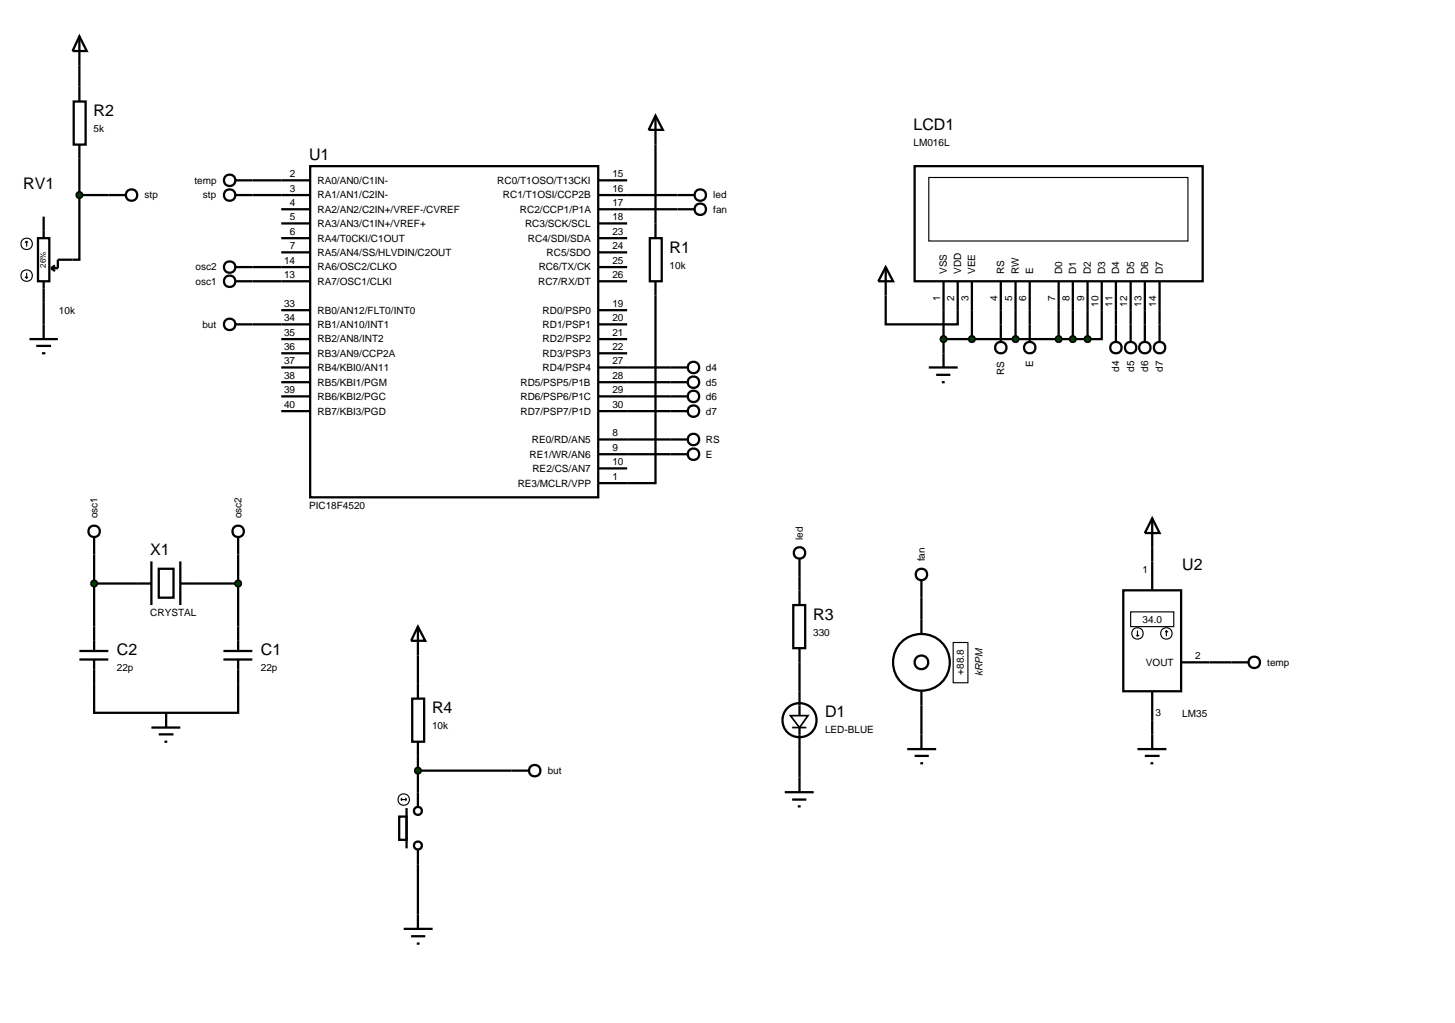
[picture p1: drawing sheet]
<svg xmlns="http://www.w3.org/2000/svg" width="257mm" height="180mm" viewBox="0 0 257 180" stroke-linecap="round" stroke-linejoin="round" font-family="sans-serif">
<g fill="none" stroke="#000" stroke-width=".4">
<path d="M14 11.5v3.8M14 34.4v11.4h-1.2M14 28v6.4M14 34.4h5.1M44.5 34.4h10.2M44.5 31.8h10.2M49.6 36.9h5.1M49.6 39.4h5.1M54.7 29.3h50.8v58.4h-50.8zM105.5 34.4h14M105.5 31.8h5.1M105.5 36.9h14"/>
<path d="M105.5 39.4h5.1M115.6 25.5v13.9M161.3 29.3h50.8v20.3h-50.8zM7.7 53.4v3.8M44.5 49.6h10.2M44.5 47.1h10.2M44.5 57.2h10.2M49.6 59.8h5.1M49.6 42h5.1M49.6 44.5h5.1M49.6 54.7h5.1M105.5 49.6h5.1"/>
<path d="M105.5 47.1h5.1M105.5 59.8h5.1M105.5 57.2h5.1M105.5 42h5.1M105.5 44.5h5.1M105.5 54.7h5.1M115.6 52.1v33.1h-10.1M156.2 47.1v10.1h12.7v-7.6M156.2 47.1l1.3 2.5h-2.6zM166.4 49.6v15.2M166.4 59.8h25.4M171.4 49.6v10.2"/>
<path d="M176.5 49.6v7.6M179.1 49.6v10.2M181.6 49.6v7.6M186.7 49.6v10.2M189.2 49.6v10.2M191.8 49.6v10.2M194.3 49.6v10.2h-2.5M196.8 49.6v10.7M199.4 49.6v10.7M201.9 49.6v10.7M204.5 49.6v10.7M49.6 64.8h5.1"/>
<path d="M49.6 67.4h5.1M49.6 72.5h5.1M49.6 69.9h5.1M49.6 62.3h5.1M105.5 64.8h15.7M105.5 67.4h15.7M105.5 72.5h15.7M105.5 77.5h12.7M105.5 69.9h12.7M105.5 62.3h5.1M163.8 64.8h5.1M165.1 66.1h2.5"/>
<path d="M166.1 67.4h.5M16.6 97.8v12.7M42 97.8v12.7M105.5 80.1h12.7M105.5 82.6h5.1M203.2 96.5v2.5M16.6 102.9h7.6M34.4 102.9h7.6M73.7 115.6v5M141 101.6v2.5M141 116.8v5.1M162.5 105.4v3.8"/>
<path d="M213.3 116.8h3.9M16.6 120.6v5.1h25.4v-5.1M73.7 133.3v6.4M73.7 135.9h16.5M141 132.1v5M162.5 124.4v5.1M203.2 127v2.5M73.7 152.4v8.9"/>
<circle cx="122.3" cy="72.5" r="1.01"/>
<circle cx="122.3" cy="67.4" r="1.01"/>
<circle cx="122.3" cy="64.8" r="1.01"/>
<circle cx="196.8" cy="61.3" r="1.01"/>
<circle cx="199.4" cy="61.3" r="1.01"/>
<circle cx="201.9" cy="61.3" r="1.01"/>
<circle cx="204.5" cy="61.3" r="1.01"/>
</g>
<path d="M163.8 31.3h45.7v11.2h-45.7z" fill="none" stroke="#000" stroke-width=".2"/>
<path d="M166.1 59.4l.3-.1-.5 .5zM166.4 59.3l.4 .2 .1 .3zM166.4 60.3l.5-.5-.1 .3zM165.9 59.8l.5 .5-.4-.2z" fill="#004000" stroke="#000" stroke-width=".4"/>
<path d="M166.4 59.3l.5 .5-.5 .5-.5-.5z" fill="#004000"/>
<g fill="none" stroke="#000" stroke-width=".4">
<path d="M16.6 94.7v3.1M26.7 99v7.7M31.8 99v7.7M42 94.7v3.1M14 114.8h5.1M14 116.3h5.1M16.6 110.5v4.3M16.6 116.3v4.3M24.2 102.9h2.5M28 100.3h2.6v5.1h-2.6zM31.8 102.9h2.6M39.4 114.8h5.1"/>
<path d="M39.4 116.3h5.1M42 110.5v4.3M42 116.3v4.3M26.7 128.3h5.1M28 129.5h2.6M29 130.8h.5M29.3 125.7v2.6"/>
<circle cx="16.6" cy="93.7" r="1.01"/>
<circle cx="42" cy="93.7" r="1.01"/>
</g>
<g fill="#004000" stroke="#000" stroke-width=".4">
<path d="M41.7 102.5l.3-.1-.5 .5zM42 102.4l.3 .1 .2 .4zM42 103.4l.5-.5-.2 .4zM41.5 102.9l.5 .5-.3-.1z"/>
<path d="M16.3 102.5l.3-.1-.5 .5zM16.6 102.4l.3 .1 .2 .4zM16.6 103.4l.5-.5-.2 .4zM16.1 102.9l.5 .5-.3-.1z"/>
</g>
<g fill="#004000">
<path d="M42 102.4l.5 .5-.5 .5-.5-.5z"/>
<path d="M16.6 102.4l.5 .5-.5 .5-.5-.5z"/>
</g>
<g fill="none" stroke="#000" stroke-width=".4">
<path d="M41.5 49.6h3M41.5 47.1h3"/>
<circle cx="40.5" cy="47.1" r="1.01"/>
<circle cx="40.5" cy="49.6" r="1.01"/>
</g>
<g fill="#004000" stroke="#000" stroke-width=".4">
<path d="M188.9 59.4l.3-.1-.5 .5zM189.2 59.3l.4 .2 .1 .3zM189.7 59.8l-.1 .3-.4 .2zM188.7 59.8l.5 .5-.4-.2z"/>
<path d="M191.5 59.4l.3-.1-.5 .5zM191.8 59.3l.4 .2 .1 .3zM192.3 59.8l-.1 .3-.4 .2zM191.3 59.8l.5 .5-.4-.2z"/>
<path d="M178.8 59.4l.3-.1-.5 .5zM179.1 59.3l.4 .2 .1 .3zM179.6 59.8l-.1 .3-.4 .2zM178.6 59.8l.5 .5-.4-.2z"/>
<path d="M186.4 59.4l.3-.1-.5 .5zM186.7 59.3l.4 .2 .1 .3zM186.7 60.3l.5-.5-.2 .4zM186.2 59.8l.5 .5-.4-.2z"/>
</g>
<g fill="#004000">
<path d="M189.2 59.3l.5 .5-.5 .5-.5-.5z"/>
<path d="M191.8 59.3l.5 .5-.5 .5-.5-.5z"/>
<path d="M179.1 59.3l.5 .5-.5 .5-.5-.5z"/>
<path d="M186.7 59.3l.5 .5-.5 .5-.5-.5z"/>
</g>
<g fill="none" stroke="#000" stroke-width=".4">
<path d="M115.6 20.4l1.3 2.5h-2.5zM115.6 20.4v5.1M115.6 39.4v2.6M114.6 42h2.1v7.6h-2.1zM115.6 49.6v2.5M176.5 57.2v3.1M181.6 57.2v3.1M118.2 77.5h3M118.2 69.9h3M118.2 80.1h3"/>
<circle cx="122.3" cy="69.9" r="1.01"/>
<circle cx="122.3" cy="77.5" r="1.01"/>
<circle cx="176.5" cy="61.3" r="1.01"/>
<circle cx="181.6" cy="61.3" r="1.01"/>
<circle cx="122.3" cy="80.1" r="1.01"/>
</g>
<path d="M171.1 59.4l.3-.1-.5 .5zM171.4 59.3l.3 .1 .2 .4zM171.4 60.3l.5-.5-.2 .4zM170.9 59.8l.5 .5-.4-.2z" fill="#004000" stroke="#000" stroke-width=".4"/>
<path d="M171.4 59.3l.5 .5-.5 .5-.5-.5z" fill="#004000"/>
<g fill="none" stroke="#000" stroke-width=".4">
<path d="M13 17.9h2.1v7.6h-2.1zM14 6.4l1.3 2.6h-2.5zM14 6.4v5.1M14 15.3v2.6M7.7 38.2v3.8M14 25.5v2.5M19.1 34.4h3.1M41.5 31.8h3M119.5 34.4h3M5.2 59.8h5M6.7 42h2v7.6h-2zM7.7 49.6v3.8"/>
<path d="M7.7 57.2v2.6M9 47.3l.7 .5M9.7 46.8l-.7 .5M12.8 45.8h-2.6v1.5h-1.2M6.4 61h2.6M7.4 62.3h.6M203.2 91.4l1.3 2.6h-2.6zM203.2 91.4v5.1M203.2 99v5.1M162.5 102.3v3.1M162.5 109.2v2.5M198.1 104.1h10.2v17.8h-10.2z"/>
<path d="M208.3 116.8h5M217.2 116.8h3M160 132.1h5.1M161.3 133.3h2.5M162.3 134.6h.5M162.5 121.9v2.5M162.5 129.5v2.6M200.6 132.1h5.1M201.9 133.3h2.6M202.9 134.6h.5M203.2 121.9v5.1M203.2 129.5v2.6"/>
<circle cx="23.2" cy="34.4" r="1.01"/>
<circle cx="40.5" cy="31.8" r="1.01"/>
<circle cx="123.5" cy="34.4" r="1.01"/>
<circle cx="162.5" cy="101.3" r="1.01"/>
<circle cx="162.5" cy="116.8" r="1.21"/>
<circle cx="162.5" cy="116.8" r="5"/>
<circle cx="221.2" cy="116.8" r="1.01"/>
</g>
<g fill="none" stroke="#000" stroke-width=".2">
<path d="M4.4 48.8l.3 .3M4.7 42.5l-.3 .3M4.7 42.5l.2 .3M4.7 42.5v1M4.7 48.1v1M4.9 48.8l-.2 .3M168.1 113.3h2.6v7.1h-2.6zM199.4 107.9h7.6v2.6h-7.6zM200.4 112l.2 .2M200.6 111.2v1M200.9 112l-.3 .2M205.7 111.2l-.2 .3"/>
<path d="M205.7 111.2l.3 .3M205.7 111.2v1"/>
<circle cx="4.7" cy="43" r="1.01"/>
<circle cx="4.7" cy="48.6" r="1.01"/>
<circle cx="200.6" cy="111.7" r="1.01"/>
<circle cx="205.7" cy="111.7" r="1.01"/>
</g>
<path d="M13.7 34l.3-.1-.5 .5zM14 33.9l.4 .2 .1 .3zM14 34.9l.5-.5-.1 .3zM13.5 34.4l.5 .5-.4-.2z" fill="#004000" stroke="#000" stroke-width=".4"/>
<path d="M14 33.9l.5 .5-.5 .5-.5-.5z" fill="#004000"/>
<g fill="none" stroke="#000" stroke-width=".4">
<path d="M41.5 34.4h3M119.5 36.9h3M41.5 57.2h3M141 98.5v3.1M73.7 110.5l1.3 2.5h-2.5zM73.7 110.5v5.1M139.9 106.7h2.1v7.6h-2.1zM141 104.1v2.6M141 114.3v2.5M72.7 123.2h2.1v7.6h-2.1zM73.7 120.6v2.6M73.7 130.8v2.5"/>
<path d="M73.7 139.7v2.5M90.2 135.9h3.1M138.4 139.7h5.1M141 121.9v4.3M141 128.3v3.8M141 137.1v2.6M70.4 144h1.3v4.1h-1.3zM71.7 142.5v7.1M73.7 149.8v2.6M139.7 141h2.5M140.7 142.2h.5M71.2 163.8h5.1"/>
<path d="M72.5 165.1h2.5M73.5 166.4h.5M73.7 161.3v2.5"/>
<circle cx="40.5" cy="34.4" r="1.01"/>
<circle cx="123.5" cy="36.9" r="1.01"/>
<circle cx="40.5" cy="57.2" r="1.01"/>
<circle cx="141" cy="97.5" r="1.01"/>
<circle cx="94.3" cy="135.9" r="1.01"/>
<circle cx="141" cy="127" r="3"/>
<circle cx="73.7" cy="149.1" r=".7"/>
<circle cx="73.7" cy="143" r=".7"/>
</g>
<path d="M139.4 126.2h3.1l-1.5 2.1zM139.7 128.3h2.5" fill="none" stroke="#000" stroke-width=".3"/>
<g fill="none" stroke="#000" stroke-width=".2">
<path d="M70.7 141h1M70.7 141l.2 .2M70.9 140.7l-.2 .3M71.5 140.7l.2 .3M71.7 141l-.2 .2"/>
<circle cx="71.2" cy="141" r="1.01"/>
</g>
<path d="M73.4 135.5l.3-.1-.5 .5zM73.7 135.4l.3 .1 .2 .4zM74.2 135.9l-.2 .4-.3 .1zM73.2 135.9l.5 .5-.4-.2z" fill="#004000" stroke="#000" stroke-width=".4"/>
<path d="M73.7 135.4l.5 .5-.5 .5-.5-.5z" fill="#004000"/>
<g font-size="2.8">
<text x="16.5" y="20.5">R2</text>
<text x="161.1" y="23">LCD1</text>
<text x="54.5" y="28.2">U1</text>
<text x="4.1" y="33.3">RV1</text>
<text x="118.1" y="44.6">R1</text>
<text x="26.5" y="97.9">X1</text>
<text x="208.5" y="100.5">U2</text>
<text x="143.4" y="109.3">R3</text>
<text x="20.6" y="115.6">C2</text>
<text x="46" y="115.6">C1</text>
<text x="76.2" y="125.8">R4</text>
<text x="145.5" y="126.5">D1</text>
</g>
<g font-size="1.8">
<text x="16.5" y="23.3">5k</text>
<text x="161.1" y="25.8">LM016L</text>
<text x="25.5" y="35">stp</text>
<text x="34.3" y="32.4">temp</text>
<text x="35.8" y="35">stp</text>
<text x="51.1" y="31.2">2</text>
<text x="51.1" y="33.8">3</text>
<text x="56" y="32.4">RA0/AN0/C1IN-</text>
<text x="56" y="35">RA1/AN1/C2IN-</text>
<text x="87.7" y="32.4">RC0/T1OSO/T13CKI</text>
<text x="88.7" y="35">RC1/T1OSI/CCP2B</text>
<text x="108" y="31.2">15</text>
<text x="108" y="33.8">16</text>
<text x="125.8" y="35">led</text>
<text x="51.1" y="36.3">4</text>
<text x="51.1" y="38.8">5</text>
<text x="51.1" y="41.4">6</text>
<text x="56" y="37.5">RA2/AN2/C2IN+/VREF-/CVREF</text>
<text x="56" y="40">RA3/AN3/C1IN+/VREF+</text>
<text x="91.7" y="37.5">RC2/CCP1/P1A</text>
<text x="92.6" y="40">RC3/SCK/SCL</text>
<text x="108" y="36.3">17</text>
<text x="108" y="38.8">18</text>
<text x="108" y="41.4">23</text>
<text x="125.8" y="37.5">fan</text>
<text x="34.5" y="47.7">osc2</text>
<text x="50.1" y="46.5">14</text>
<text x="51.1" y="43.9">7</text>
<text x="56" y="42.6">RA4/T0CKI/C1OUT</text>
<text x="56" y="45.1">RA5/AN4/SS/HLVDIN/C2OUT</text>
<text x="56" y="47.7">RA6/OSC2/CLKO</text>
<text x="93.1" y="42.6">RC4/SDI/SDA</text>
<text x="95" y="47.7">RC6/TX/CK</text>
<text x="96.4" y="45.1">RC5/SDO</text>
<text x="108" y="43.9">24</text>
<text x="108" y="46.5">25</text>
<text x="118.1" y="47.4">10k</text>
<text x="34.5" y="50.2">osc1</text>
<text x="50.1" y="49">13</text>
<text x="56" y="50.2">RA7/OSC1/CLKI</text>
<text x="94.9" y="50.2">RC7/RX/DT</text>
<text x="108" y="49">26</text>
<text x="165.8" y="53.1" transform="rotate(-90 165.8 53.1)">1</text>
<text x="167" y="48.3" transform="rotate(-90 167 48.3)">VSS</text>
<text x="168.3" y="53.1" transform="rotate(-90 168.3 53.1)">2</text>
<text x="169.5" y="48.3" transform="rotate(-90 169.5 48.3)">VDD</text>
<text x="170.8" y="53.1" transform="rotate(-90 170.8 53.1)">3</text>
<text x="172" y="48.3" transform="rotate(-90 172 48.3)">VEE</text>
<text x="175.9" y="53.1" transform="rotate(-90 175.9 53.1)">4</text>
<text x="177.1" y="48.3" transform="rotate(-90 177.1 48.3)">RS</text>
<text x="178.5" y="53.1" transform="rotate(-90 178.5 53.1)">5</text>
<text x="179.7" y="48.3" transform="rotate(-90 179.7 48.3)">RW</text>
<text x="181" y="53.1" transform="rotate(-90 181 53.1)">6</text>
<text x="182.2" y="48.3" transform="rotate(-90 182.2 48.3)">E</text>
<text x="186.1" y="53.1" transform="rotate(-90 186.1 53.1)">7</text>
<text x="187.3" y="48.3" transform="rotate(-90 187.3 48.3)">D0</text>
<text x="188.6" y="53.1" transform="rotate(-90 188.6 53.1)">8</text>
<text x="189.8" y="48.3" transform="rotate(-90 189.8 48.3)">D1</text>
<text x="191.2" y="53.1" transform="rotate(-90 191.2 53.1)">9</text>
<text x="192.4" y="48.3" transform="rotate(-90 192.4 48.3)">D2</text>
<text x="194.9" y="48.3" transform="rotate(-90 194.9 48.3)">D3</text>
<text x="197.4" y="48.3" transform="rotate(-90 197.4 48.3)">D4</text>
<text x="200" y="48.3" transform="rotate(-90 200 48.3)">D5</text>
<text x="202.5" y="48.3" transform="rotate(-90 202.5 48.3)">D6</text>
<text x="205.1" y="48.3" transform="rotate(-90 205.1 48.3)">D7</text>
<text x="10.4" y="55.4">10k</text>
<text x="35.7" y="57.8">but</text>
<text x="50.1" y="54.1">33</text>
<text x="50.1" y="56.6">34</text>
<text x="50.1" y="59.2">35</text>
<text x="56" y="55.3">RB0/AN12/FLT0/INT0</text>
<text x="56" y="57.8">RB1/AN10/INT1</text>
<text x="95.7" y="55.3">RD0/PSP0</text>
<text x="95.7" y="57.8">RD1/PSP1</text>
<text x="108" y="54.1">19</text>
<text x="108" y="56.6">20</text>
<text x="108" y="59.2">21</text>
<text x="193.7" y="54.1" transform="rotate(-90 193.7 54.1)">10</text>
<text x="196.2" y="54.1" transform="rotate(-90 196.2 54.1)">11</text>
<text x="198.8" y="54.1" transform="rotate(-90 198.8 54.1)">12</text>
<text x="201.3" y="54.1" transform="rotate(-90 201.3 54.1)">13</text>
<text x="203.9" y="54.1" transform="rotate(-90 203.9 54.1)">14</text>
<text x="50.1" y="61.7">36</text>
<text x="50.1" y="64.2">37</text>
<text x="56" y="60.4">RB2/AN8/INT2</text>
<text x="56" y="62.9">RB3/AN9/CCP2A</text>
<text x="56" y="65.4">RB4/KBI0/AN11</text>
<text x="95.7" y="60.4">RD2/PSP2</text>
<text x="95.7" y="62.9">RD3/PSP3</text>
<text x="95.7" y="65.4">RD4/PSP4</text>
<text x="108" y="61.7">22</text>
<text x="108" y="64.2">27</text>
<text x="124.5" y="65.4">d4</text>
<text x="182.2" y="64.8" transform="rotate(-90 182.2 64.8)">E</text>
<text x="197.4" y="65.6" transform="rotate(-90 197.4 65.6)">d4</text>
<text x="200" y="65.6" transform="rotate(-90 200 65.6)">d5</text>
<text x="202.5" y="65.6" transform="rotate(-90 202.5 65.6)">d6</text>
<text x="205.1" y="65.6" transform="rotate(-90 205.1 65.6)">d7</text>
<text x="50.1" y="66.8">38</text>
<text x="50.1" y="69.3">39</text>
<text x="50.1" y="71.9">40</text>
<text x="56" y="68">RB5/KBI1/PGM</text>
<text x="56" y="70.5">RB6/KBI2/PGC</text>
<text x="91.8" y="68">RD5/PSP5/P1B</text>
<text x="91.8" y="70.5">RD6/PSP6/P1C</text>
<text x="108" y="66.8">28</text>
<text x="108" y="69.3">29</text>
<text x="108" y="71.9">30</text>
<text x="124.5" y="68">d5</text>
<text x="124.5" y="70.5">d6</text>
<text x="177.1" y="66.1" transform="rotate(-90 177.1 66.1)">RS</text>
<text x="56" y="73.1">RB7/KBI3/PGD</text>
<text x="91.8" y="73.1">RD7/PSP7/P1D</text>
<text x="108" y="76.9">8</text>
<text x="124.5" y="73.1">d7</text>
<text x="93.4" y="80.7">RE1/WR/AN6</text>
<text x="93.8" y="78.1">RE0/RD/AN5</text>
<text x="93.9" y="83.2">RE2/CS/AN7</text>
<text x="108" y="79.5">9</text>
<text x="108" y="82">10</text>
<text x="124.5" y="78.1">RS</text>
<text x="124.5" y="80.7">E</text>
<text x="54.5" y="89.7">PIC18F4520</text>
<text x="91.3" y="85.8">RE3/MCLR/VPP</text>
<text x="108" y="84.6">1</text>
<text x="17.2" y="91.4" transform="rotate(-90 17.2 91.4)">osc1</text>
<text x="42.6" y="91.4" transform="rotate(-90 42.6 91.4)">osc2</text>
<text x="141.6" y="95.2" transform="rotate(-90 141.6 95.2)">led</text>
<text x="163.1" y="99" transform="rotate(-90 163.1 99)">fan</text>
<text x="201.5" y="101">1</text>
<text x="26.5" y="108.7">CRYSTAL</text>
<text x="143.4" y="112.1">330</text>
<text x="201.5" y="109.8">34.0</text>
<text x="20.6" y="118.4">22p</text>
<text x="46" y="118.4">22p</text>
<text x="170" y="119" transform="rotate(-90 170 119)">+88.8</text>
<text x="173.3" y="119.2" transform="rotate(-90 173.3 119.2)">kRPM</text>
<text x="202.1" y="117.4">VOUT</text>
<text x="210.8" y="116.2">2</text>
<text x="223.5" y="117.4">temp</text>
<text x="76.2" y="128.6">10k</text>
<text x="145.5" y="129.3">LED-BLUE</text>
<text x="203.8" y="126.2">3</text>
<text x="208.5" y="126.4">LM35</text>
<text x="96.6" y="136.5">but</text>
</g>
<text font-size="1.4" x="8.1" y="47.2" transform="rotate(-90 8.1 47.2)">26%</text>
</svg>
